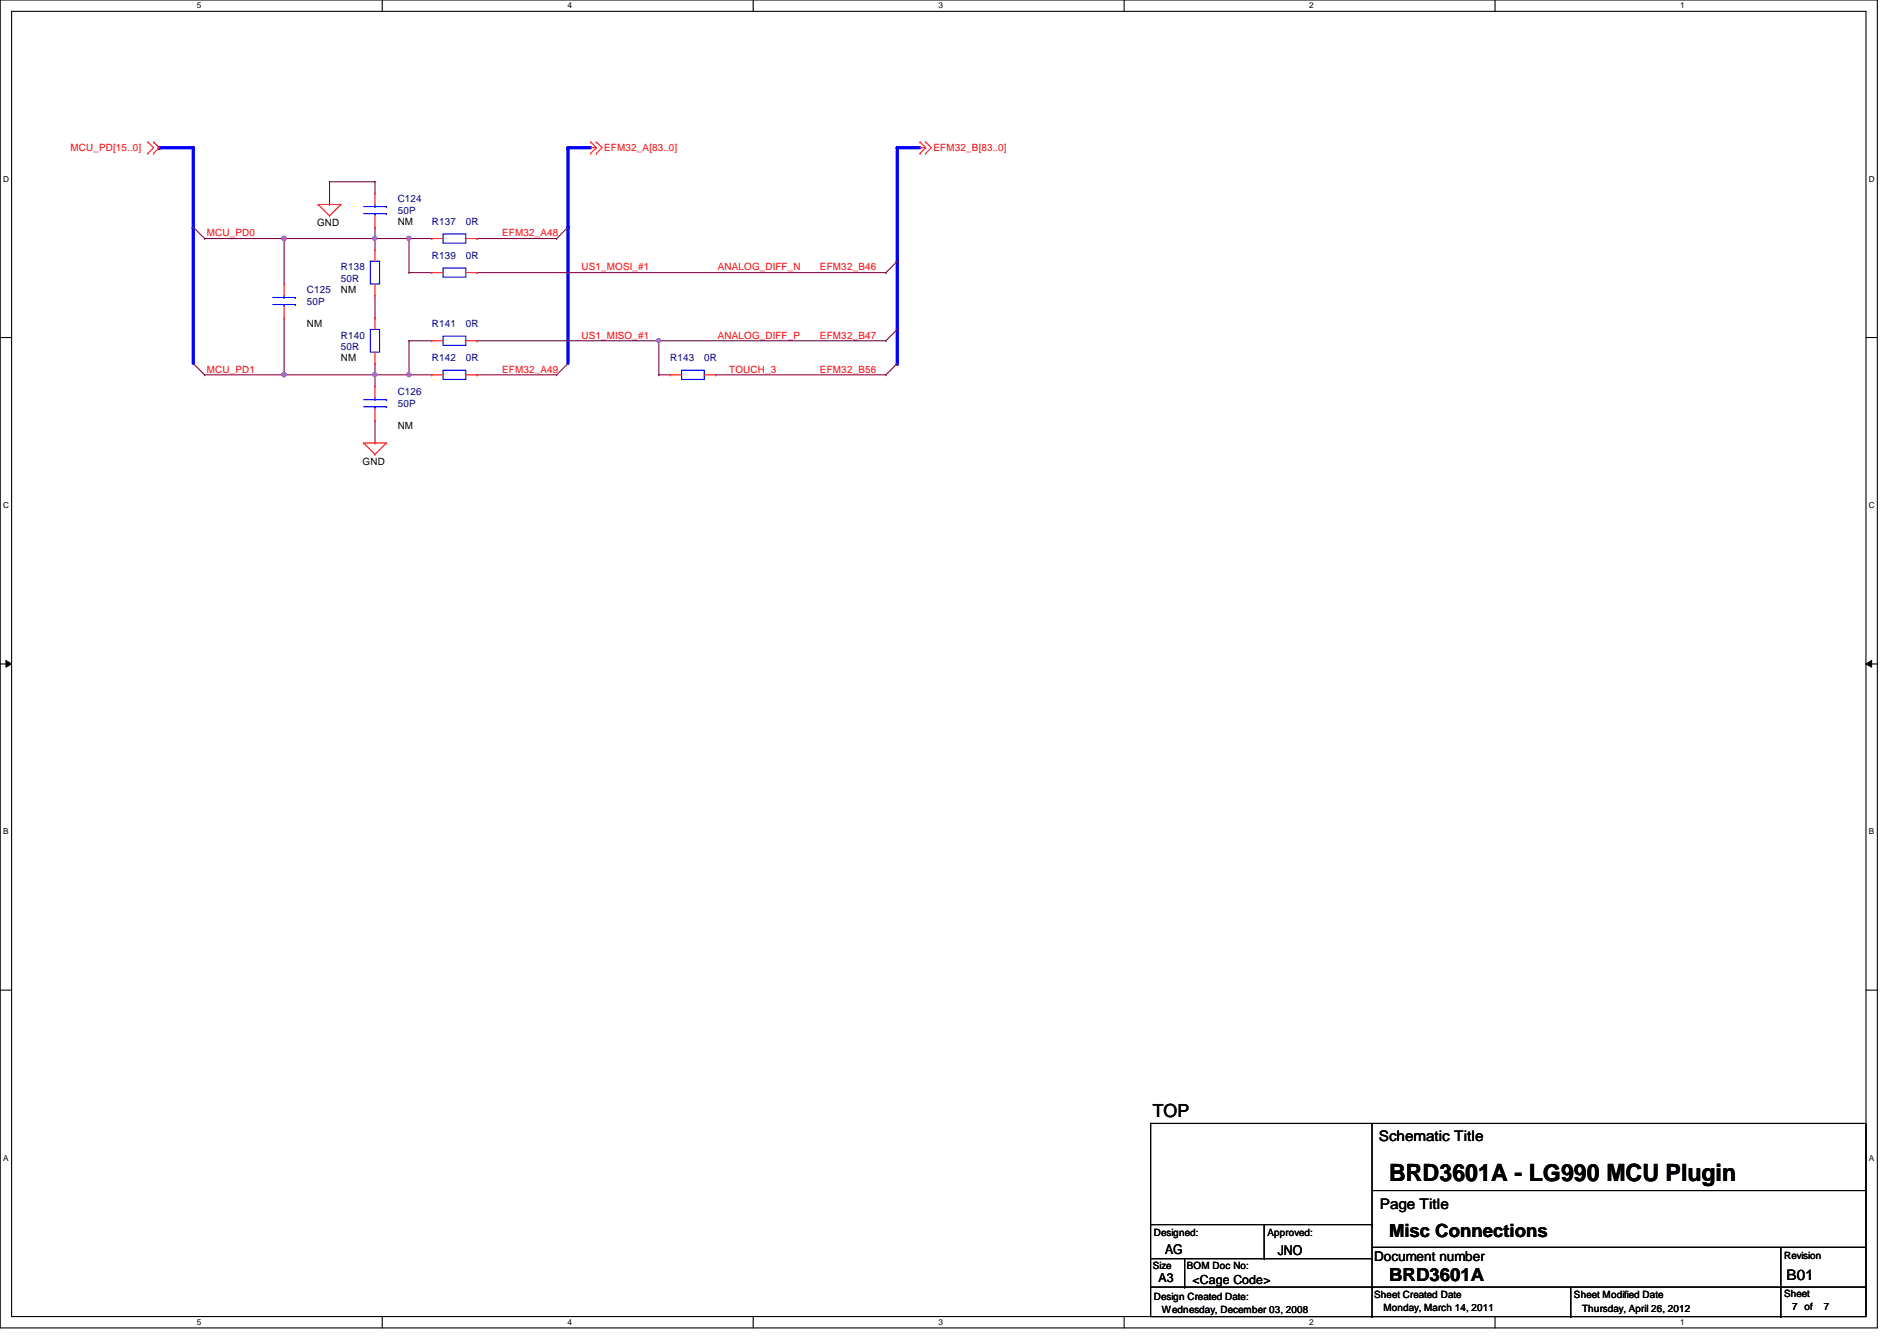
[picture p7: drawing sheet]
<svg xmlns="http://www.w3.org/2000/svg" width="297mm" height="210mm" viewBox="0 0 297 210" stroke-linecap="round" stroke-linejoin="round" font-family="sans-serif">
<path d="M0 0h294v207.9h-294zM1.8 1.8h290.4v204.3h-290.4z" fill="none" stroke="#000" stroke-width=".17"/>
<g fill="#fff">
<path d="M30.8 .2h.7v1.4h-.7z"/>
<path d="M30.8 206.2h.7v1.4h-.7z"/>
</g>
<path d="M59.9 0v1.8M59.9 206.1v1.8" fill="none" stroke="#000" stroke-width=".17"/>
<g fill="#fff">
<path d="M88.9 .2h.6v1.4h-.6z"/>
<path d="M88.9 206.2h.6v1.4h-.6z"/>
</g>
<path d="M117.9 0v1.8M117.9 206.1v1.8" fill="none" stroke="#000" stroke-width=".17"/>
<g fill="#fff">
<path d="M146.9 .2h.7v1.4h-.7z"/>
<path d="M146.9 206.2h.7v1.4h-.7z"/>
</g>
<path d="M176 0v1.8M176 206.1v1.8" fill="none" stroke="#000" stroke-width=".17"/>
<g fill="#fff">
<path d="M205 .2h.7v1.4h-.7z"/>
<path d="M205 206.2h.7v1.4h-.7z"/>
</g>
<path d="M234.1 0v1.8M234.1 206.1v1.8" fill="none" stroke="#000" stroke-width=".17"/>
<g fill="#fff">
<path d="M263.1 .2h.7v1.4h-.7z"/>
<path d="M263.1 206.2h.7v1.4h-.7z"/>
<path d="M.5 27.3h.9v1.4h-.9z"/>
<path d="M292.6 27.3h.9v1.4h-.9z"/>
<path d="M.5 78.4h.9v1.4h-.9z"/>
<path d="M292.6 78.4h.9v1.4h-.9z"/>
</g>
<path d="M0 52.8h1.8M292.2 52.8h1.8" fill="none" stroke="#000" stroke-width=".17"/>
<g fill="#fff">
<path d="M.5 129.5h.8v1.4h-.8z"/>
<path d="M292.6 129.5h.9v1.4h-.9z"/>
</g>
<path d="M0 103.9h1.8M292.2 103.9h1.8" fill="none" stroke="#000" stroke-width=".17"/>
<path d="M.9 103.4l.9 .5-.9 .5zM292.2 103.9l.9-.5v1z" fill="#000"/>
<path d="M.9 103.4l.9 .5-.9 .5zM292.2 103.9l.9-.5v1z" fill="none" stroke="#000" stroke-width=".16"/>
<g fill="#fff">
<path d="M.5 180.5h.8v1.4h-.8z"/>
<path d="M292.6 180.5h.9v1.4h-.9z"/>
</g>
<path d="M0 155h1.8M292.2 155h1.8" fill="none" stroke="#000" stroke-width=".17"/>
<path d="M24.9 23.1h5.4" fill="none" stroke="#00f" stroke-width=".51"/>
<circle cx="24.9" cy="23.1" r=".25" fill="#00f"/>
<path d="M30.3 23.1v12.5" fill="none" stroke="#00f" stroke-width=".51"/>
<circle cx="30.3" cy="23.1" r=".25" fill="#00f"/>
<path d="M30.3 35.6v21.3" fill="none" stroke="#00f" stroke-width=".51"/>
<circle cx="30.3" cy="35.6" r=".25" fill="#00f"/>
<g fill="none" stroke="#800040" stroke-width=".17">
<path d="M44.5 37.3h.1M44.5 37.3v7.1M51.6 28.4h.1M51.6 32h.1M51.6 28.4h7.1M51.6 28.4v3.6M58.7 37.3h.1M58.7 28.4h.1M58.7 28.4v1.8M58.7 37.3v1.8M58.7 58.7h.1M58.7 49.8h.1"/>
<path d="M58.7 46.2v3.6M58.7 58.7v1.8M58.7 69.3h.1M58.7 65.8v3.5"/>
</g>
<circle cx="44.5" cy="37.3" r=".32" fill="#f0f"/>
<circle cx="44.5" cy="37.3" r=".32" fill="none" stroke="#f0f" stroke-width=".17"/>
<path d="M44.5 58.7h.1M44.5 49.8v8.9" fill="none" stroke="#800040" stroke-width=".17"/>
<circle cx="44.5" cy="58.6" r=".32" fill="#f0f"/>
<circle cx="44.5" cy="58.6" r=".32" fill="none" stroke="#f0f" stroke-width=".17"/>
<path d="M44.5 37.3h.1M44.5 37.3h14.2" fill="none" stroke="#800040" stroke-width=".17"/>
<circle cx="58.7" cy="37.3" r=".32" fill="#f0f"/>
<circle cx="58.7" cy="37.3" r=".32" fill="none" stroke="#f0f" stroke-width=".17"/>
<circle cx="44.5" cy="37.3" r=".32" fill="#f0f"/>
<circle cx="44.5" cy="37.3" r=".32" fill="none" stroke="#f0f" stroke-width=".17"/>
<path d="M44.5 58.7h.1M44.5 58.7h14.2" fill="none" stroke="#800040" stroke-width=".17"/>
<circle cx="58.7" cy="58.6" r=".32" fill="#f0f"/>
<circle cx="58.7" cy="58.6" r=".32" fill="none" stroke="#f0f" stroke-width=".17"/>
<circle cx="44.5" cy="58.6" r=".32" fill="#f0f"/>
<circle cx="44.5" cy="58.6" r=".32" fill="none" stroke="#f0f" stroke-width=".17"/>
<path d="M88.9 23.1h3.6" fill="none" stroke="#00f" stroke-width=".51"/>
<circle cx="88.9" cy="23.1" r=".25" fill="#00f"/>
<path d="M88.9 35.6v21.3" fill="none" stroke="#00f" stroke-width=".51"/>
<circle cx="88.9" cy="35.6" r=".25" fill="#00f"/>
<path d="M88.9 23.1v12.5" fill="none" stroke="#00f" stroke-width=".51"/>
<circle cx="88.9" cy="23.1" r=".25" fill="#00f"/>
<path d="M64 37.3h.1M64 37.3v5.4M74.7 37.3h.1M74.7 37.3h12.5M64 42.7h.1M64 42.7h3.6M74.7 58.7h.1M74.7 58.7h12.5" fill="none" stroke="#800040" stroke-width=".17"/>
<circle cx="64" cy="37.3" r=".32" fill="#f0f"/>
<circle cx="64" cy="37.3" r=".32" fill="none" stroke="#f0f" stroke-width=".17"/>
<path d="M64 37.3h3.6M67.6 37.3h.1M64 53.3h.1M64 58.7h.1M64 53.3h3.6M64 53.3v5.4" fill="none" stroke="#800040" stroke-width=".17"/>
<circle cx="64" cy="58.6" r=".32" fill="#f0f"/>
<circle cx="64" cy="58.6" r=".32" fill="none" stroke="#f0f" stroke-width=".17"/>
<path d="M64 58.7h3.6M67.6 58.7h.1" fill="none" stroke="#800040" stroke-width=".17"/>
<path d="M140.5 23.1h3.6" fill="none" stroke="#00f" stroke-width=".51"/>
<circle cx="140.5" cy="23.1" r=".25" fill="#00f"/>
<path d="M140.5 23.1v17.8" fill="none" stroke="#00f" stroke-width=".51"/>
<circle cx="140.5" cy="23.1" r=".25" fill="#00f"/>
<path d="M140.5 40.9v10.7" fill="none" stroke="#00f" stroke-width=".51"/>
<circle cx="140.5" cy="40.9" r=".25" fill="#00f"/>
<path d="M58.7 35.6h.1M58.7 35.6v1.7h5.3M64 37.3h.1M58.7 56.9h.1M58.7 56.9v1.8h5.3M64 58.7h.1M74.7 42.7h.1M74.7 42.7h64" fill="none" stroke="#800040" stroke-width=".17"/>
<path d="M140.5 51.6v5.3" fill="none" stroke="#00f" stroke-width=".51"/>
<circle cx="140.5" cy="56.9" r=".25" fill="#00f"/>
<path d="M103.2 53.3h.1M103.2 53.3h35.5M112.1 58.7h.1M112.1 58.7h26.6" fill="none" stroke="#800040" stroke-width=".17"/>
<circle cx="103.1" cy="53.3" r=".32" fill="#f0f"/>
<circle cx="103.1" cy="53.3" r=".32" fill="none" stroke="#f0f" stroke-width=".17"/>
<g fill="none" stroke="#800040" stroke-width=".17">
<path d="M30.3 35.6h.1M30.3 35.6l1.7 1.7M32 37.3h.1M32 37.3h12.5M87.2 37.3h.1M88.9 35.6l-1.7 1.7M30.3 56.9h.1M30.3 56.9l1.7 1.8M32 58.7h.1M32 58.7h12.5M74.7 53.3h.1M74.7 53.3h28.5"/>
<path d="M87.2 58.7h.1M88.9 56.9l-1.7 1.8M103.2 58.7h.1M103.2 53.3h.1M103.2 58.7h1.7M103.2 53.3v5.4M138.7 42.7h.1M138.7 53.3h.1M138.7 58.7h.1M140.5 40.9l-1.8 1.8M140.5 51.6l-1.8 1.7M140.5 56.9l-1.8 1.8"/>
</g>
<g fill="none" stroke="#f00" stroke-width=".17">
<path d="M23.2 22.2h.1M23.2 24h.1M23.2 22.2l.8 .9-.8 .9M24 22.2h.1M24 24h.1M24 22.2l.9 .9-.9 .9M49.8 32h.1M49.8 32h3.6M49.8 32l1.8 1.8M51.6 33.8h.1M53.4 32h.1M53.4 32l-1.8 1.8"/>
<path d="M58.7 39.1h.1M58.7 30.2h.1M58.7 35.6h.1M58.7 30.2v1.8M58.7 33.8v1.8M58.7 39.1v1.8M67.6 37.3h.1M67.6 37.3h1.8M72.9 37.3h1.8M74.7 37.3h.1M92.5 22.2h.1M92.5 24h.1"/>
<path d="M92.5 22.2l.9 .9M92.5 23.1h.9M93.4 22.2h.1M93.4 24h.1M93.4 23.1h.1M93.4 22.2l.9 .9-.9 .9M93.4 23.1l-.9 .9M144.1 22.2h.1M144.1 24h.1M144.1 23.1h.8M144.1 22.2l.8 .9M144.9 22.2h.1"/>
<path d="M144.9 24h.1M144.9 23.1h.1M144.9 22.2l.9 .9-.9 .9M144.9 23.1l-.8 .9M44.5 44.4h.1M44.5 49.8h.1M44.5 44.4v1.8M44.5 48v1.8M58.7 46.2h.1M58.7 56.9h.1M58.7 49.8h.1M58.7 44.4v1.8"/>
<path d="M58.7 49.8v1.8M58.7 55.1v1.8M67.6 58.7h.1M67.6 42.7h.1M67.6 53.3h.1M67.6 58.7h1.8M67.6 42.7h1.8M67.6 53.3h1.8M72.9 58.7h1.8M72.9 42.7h1.8M72.9 53.3h1.8M74.7 58.7h.1"/>
<path d="M74.7 42.7h.1M74.7 53.3h.1M104.9 58.7h.1M104.9 58.7h1.8M110.3 58.7h1.8M112.1 58.7h.1M56.9 69.3h.1M56.9 69.3h3.6M56.9 69.3l1.8 1.8M58.7 71.1h.1M58.7 60.5h.1M58.7 65.8h.1"/>
<path d="M58.7 60.5v1.7M58.7 64v1.8M60.5 69.3h.1M60.5 69.3l-1.8 1.8"/>
</g>
<g fill="none" stroke="#000" stroke-width=".17">
<path d="M180.2 175.9h112v30.2h-112zM214.8 175.9v30.2M180.2 197h34.6M180.2 191.7h34.6M185.5 197v4.5M197.9 197h.1M197.9 191.7v5.3M214.8 197h.1M214.8 191.7h.1M214.8 186.4h77.4M214.8 195.2h77.4M278.8 195.2v10.9"/>
<path d="M292.2 186.4h.1M292.2 195.2h.1M180.2 201.5h.1M180.2 201.5h112M185.5 201.5h.1M214.8 201.5h.1M214.8 206.1h.1M246 206.1h.1M246 201.5v4.6M278.8 201.5h.1M278.8 206.1h.1"/>
</g>
<g fill="none" stroke="#00f" stroke-width=".17">
<path d="M56.9 32.3h3.6M56.9 33.4h3.6M58.7 33.4h.1M58.7 32.3h.1M58.7 32v.3M58.7 33.4v.4M60.5 32.3h.1M60.5 33.4h.1M69.4 36.6h3.5v1.5h-3.5zM42.7 46.6h3.6M42.7 47.7h3.6M44.5 47.7h.1"/>
<path d="M44.5 46.6h.1M44.5 46.2v.4M44.5 47.7v.3M46.3 46.6h.1M46.3 47.7h.1M58 40.9h1.4v3.5h-1.4zM58 51.6h1.4v3.5h-1.4zM69.4 58h3.5v1.4h-3.5zM69.4 42h3.5v1.4h-3.5zM69.4 52.6h3.5v1.5h-3.5zM106.7 58h3.6v1.4h-3.6zM56.9 62.6h3.6"/>
<path d="M56.9 63.7h3.6M58.7 63.7h.1M58.7 62.6h.1M58.7 62.2v.4M58.7 63.7v.3M60.5 62.6h.1M60.5 63.7h.1"/>
</g>
<circle cx="44.5" cy="37.3" r=".32" fill="#f0f"/>
<circle cx="44.5" cy="37.3" r=".32" fill="none" stroke="#f0f" stroke-width=".17"/>
<circle cx="44.5" cy="58.6" r=".32" fill="#f0f"/>
<circle cx="44.5" cy="58.6" r=".32" fill="none" stroke="#f0f" stroke-width=".17"/>
<circle cx="58.7" cy="37.3" r=".32" fill="#f0f"/>
<circle cx="58.7" cy="37.3" r=".32" fill="none" stroke="#f0f" stroke-width=".17"/>
<circle cx="44.5" cy="37.3" r=".32" fill="#f0f"/>
<circle cx="44.5" cy="37.3" r=".32" fill="none" stroke="#f0f" stroke-width=".17"/>
<circle cx="58.7" cy="58.6" r=".32" fill="#f0f"/>
<circle cx="58.7" cy="58.6" r=".32" fill="none" stroke="#f0f" stroke-width=".17"/>
<circle cx="44.5" cy="58.6" r=".32" fill="#f0f"/>
<circle cx="44.5" cy="58.6" r=".32" fill="none" stroke="#f0f" stroke-width=".17"/>
<circle cx="64" cy="37.3" r=".32" fill="#f0f"/>
<circle cx="64" cy="37.3" r=".32" fill="none" stroke="#f0f" stroke-width=".17"/>
<circle cx="64" cy="58.6" r=".32" fill="#f0f"/>
<circle cx="64" cy="58.6" r=".32" fill="none" stroke="#f0f" stroke-width=".17"/>
<circle cx="103.1" cy="53.3" r=".32" fill="#f0f"/>
<circle cx="103.1" cy="53.3" r=".32" fill="none" stroke="#f0f" stroke-width=".17"/>
<text font-size="3.7" x="217.5" y="184.8">BRD3601A - LG990 MCU Plugin</text>
<g font-size="2.8">
<text x="180.5" y="174.8">TOP</text>
<text x="217.5" y="193.6">Misc Connections</text>
<text x="217.5" y="200.5">BRD3601A</text>
</g>
<g font-size="2.3">
<text x="215.9" y="178.6">Schematic Title</text>
<text x="216.1" y="189.3">Page Title</text>
<text x="279.7" y="200.3">B01</text>
</g>
<g font-size="2.1">
<text x="182.5" y="196.3">AG</text>
<text x="200.1" y="196.5">JNO</text>
<text x="215.2" y="197.4">Document number</text>
</g>
<g font-size="1.9">
<text x="181.4" y="200.7">A3</text>
<text x="186.7" y="200.9">&lt;Cage Code&gt;</text>
</g>
<g font-size="1.6" fill="#f00">
<text x="11" y="23.7">MCU_PD[15..0]</text>
<text x="94.6" y="23.7">EFM32_A[83..0]</text>
<text x="146.2" y="23.7">EFM32_B[83..0]</text>
<text x="32.4" y="37">MCU_PD0</text>
<text x="78.6" y="37">EFM32_A48</text>
<text x="91.1" y="42.3">US1_MOSI_#1</text>
<text x="112.4" y="42.3">ANALOG_DIFF_N</text>
<text x="128.4" y="42.3">EFM32_B46</text>
<text x="91.1" y="53">US1_MISO_#1</text>
<text x="112.4" y="53">ANALOG_DIFF_P</text>
<text x="128.4" y="53">EFM32_B47</text>
<text x="32.4" y="58.3">MCU_PD1</text>
<text x="78.6" y="58.3">EFM32_A49</text>
<text x="114.2" y="58.3">TOUCH_3</text>
<text x="128.4" y="58.3">EFM32_B56</text>
</g>
<g font-size="1.6">
<text x="49.7" y="35.4">GND</text>
<text x="62.3" y="35.2">NM</text>
<text x="53.4" y="45.9">NM</text>
<text x="48" y="51.2">NM</text>
<text x="53.4" y="56.6">NM</text>
<text x="62.3" y="67.2">NM</text>
<text x="56.8" y="72.7">GND</text>
<text x="180.7" y="193.5">Designed:</text>
<text x="198.5" y="193.5">Approved:</text>
<text x="279.4" y="197">Revision</text>
<text x="180.5" y="198.6">Size</text>
<text x="180.7" y="203.4">Design Created Date:</text>
<text x="185.8" y="198.6">BOM Doc No:</text>
<text x="215.2" y="203.2">Sheet Created Date</text>
<text x="246.5" y="203.2">Sheet Modified Date</text>
<text x="279.4" y="203.1">Sheet</text>
<text x="181.9" y="205.6">Wednesday, December 03, 2008</text>
<text x="216.6" y="205.2">Monday, March 14, 2011</text>
<text x="247.7" y="205.4">Thursday, April 26, 2012</text>
<text x="280.6" y="205">7 of</text>
<text x="285.6" y="205">7</text>
</g>
<g font-size="1.6" fill="#000080">
<text x="62.3" y="31.7">C124</text>
<text x="62.3" y="33.4">50P</text>
<text x="67.6" y="35.2">R137</text>
<text x="72.9" y="35.2">0R</text>
<text x="67.6" y="40.6">R139</text>
<text x="72.9" y="40.6">0R</text>
<text x="48" y="45.9">C125</text>
<text x="48" y="47.7">50P</text>
<text x="53.4" y="42.3">R138</text>
<text x="53.4" y="44.1">50R</text>
<text x="53.4" y="53">R140</text>
<text x="67.6" y="51.2">R141</text>
<text x="72.9" y="51.2">0R</text>
<text x="53.4" y="54.8">50R</text>
<text x="67.6" y="56.6">R142</text>
<text x="72.9" y="56.6">0R</text>
<text x="104.9" y="56.6">R143</text>
<text x="110.3" y="56.6">0R</text>
<text x="62.3" y="61.9">C126</text>
<text x="62.3" y="63.7">50P</text>
</g>
<g font-size="1.3">
<text x="30.8" y="1.3">5</text>
<text x="88.9" y="1.3">4</text>
<text x="146.9" y="1.3">3</text>
<text x="205" y="1.3">2</text>
<text x="263.1" y="1.3">1</text>
<text x=".5" y="28.4">D</text>
<text x="292.6" y="28.4">D</text>
<text x=".5" y="79.5">C</text>
<text x="292.6" y="79.5">C</text>
<text x=".5" y="130.6">B</text>
<text x="292.6" y="130.6">B</text>
<text x=".5" y="181.7">A</text>
<text x="292.6" y="181.7">A</text>
<text x="30.8" y="207.4">5</text>
<text x="88.9" y="207.4">4</text>
<text x="146.9" y="207.4">3</text>
<text x="205" y="207.4">2</text>
<text x="263.1" y="207.4">1</text>
</g>
</svg>
